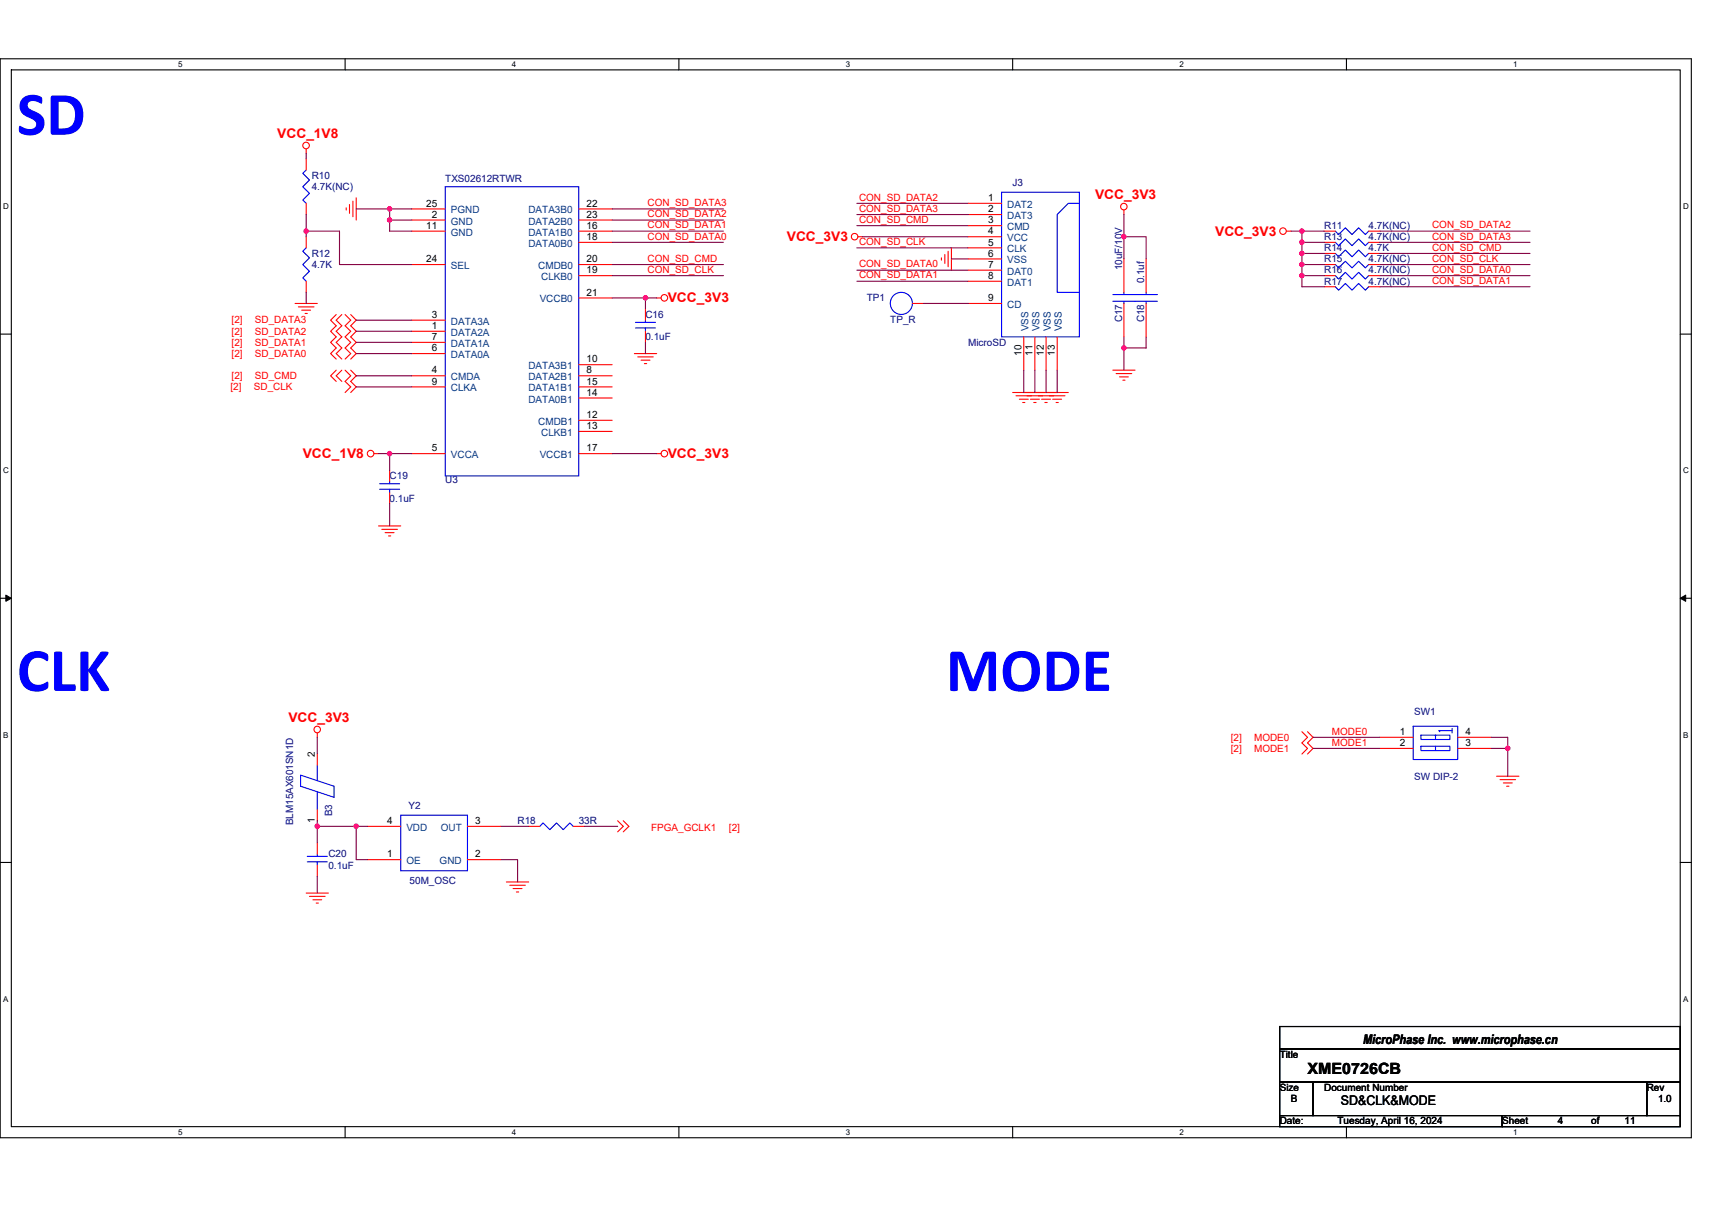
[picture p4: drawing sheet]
<svg xmlns="http://www.w3.org/2000/svg" width="297mm" height="210mm" viewBox="0 0 297 210" stroke-linecap="round" stroke-linejoin="round" font-family="sans-serif">
<path d="M0 10.2h293.5v187.2h-293.5zM2 12.1h289.5v183.4h-289.5z" fill="none" stroke="#000" stroke-width=".19"/>
<g fill="#fff">
<path d="M30.9 10.4h.8v1.6h-.8z"/>
<path d="M30.9 195.7h.8v1.6h-.8z"/>
</g>
<path d="M59.9 10.2v1.9M59.9 195.5v1.9" fill="none" stroke="#000" stroke-width=".19"/>
<g fill="#fff">
<path d="M88.8 10.4h.8v1.6h-.8z"/>
<path d="M88.8 195.7h.8v1.6h-.8z"/>
</g>
<path d="M117.8 10.2v1.9M117.8 195.5v1.9" fill="none" stroke="#000" stroke-width=".19"/>
<g fill="#fff">
<path d="M146.7 10.4h.8v1.6h-.8z"/>
<path d="M146.7 195.7h.8v1.6h-.8z"/>
</g>
<path d="M175.7 10.2v1.9M175.7 195.5v1.9" fill="none" stroke="#000" stroke-width=".19"/>
<g fill="#fff">
<path d="M204.7 10.4h.7v1.6h-.7z"/>
<path d="M204.7 195.7h.7v1.6h-.7z"/>
</g>
<path d="M233.6 10.2v1.9M233.6 195.5v1.9" fill="none" stroke="#000" stroke-width=".19"/>
<g fill="#fff">
<path d="M262.6 10.4h.7v1.6h-.7z"/>
<path d="M262.6 195.7h.7v1.6h-.7z"/>
<path d="M.5 35.1h1v1.5h-1z"/>
<path d="M292 35.1h1v1.5h-1z"/>
<path d="M.5 80.9h1v1.5h-1z"/>
<path d="M292 80.9h1v1.5h-1z"/>
</g>
<path d="M0 58h2M291.5 58h2" fill="none" stroke="#000" stroke-width=".19"/>
<g fill="#fff">
<path d="M.5 126.7h.9v1.6h-.9z"/>
<path d="M292 126.7h.9v1.6h-.9z"/>
</g>
<path d="M0 103.8h2M291.5 103.8h2" fill="none" stroke="#000" stroke-width=".19"/>
<path d="M1 103.3l1 .5-1 .6zM291.5 103.8l1-.5v1.1z" fill="#000" stroke="#000" stroke-width=".17"/>
<g fill="#fff">
<path d="M.5 172.6h.9v1.5h-.9z"/>
<path d="M292 172.6h.9v1.5h-.9z"/>
</g>
<path d="M0 149.7h2M291.5 149.7h2M222 178.1h69.5v3.9h-69.5zM222 182h69.5v5.8h-69.5zM222 187.8h5.8v5.8h-5.8zM222 193.6h38.6v1.9h-38.6zM227.8 187.8h57.9v5.8h-57.9zM260.6 193.6h30.9v1.9h-30.9zM285.7 187.8h5.8v5.8h-5.8z" fill="none" stroke="#000" stroke-width=".19"/>
<g fill="none" stroke="#f00" stroke-width=".19">
<path d="M53.1 25.8v.8M53.1 35.3v1.9M53.1 27.6v1.9M60.1 36.1v.3M60.6 35.5v1.5M61.2 34.9v2.7M61.8 34.3v3.9M71.5 38.2h5.8M71.5 36.3h5.8M100.4 36.3h5.8M100.4 38.2h5.8M168 35.3h5.8"/>
<path d="M168 37.2h5.8M168 39.2h5.8M195 36.4v.8M51.2 52.7h3.9M51.8 53.3h2.7M52.3 53.8h1.6M52.9 54.4h.4M53.1 48.8v1.9M53.1 41.1v1.9M58.3 54.6l-.9 1 .9 .9-.9 1 .9 1-.9 .9 .9 1-.9 1 .9 .9M59.3 54.6l-1 1 1 .9-1 1 1 1-1 .9 1 1-1 1 1 .9M59.9 54.6l1 1-1 .9 1 1-1 1 1 .9-1 1 1 1-1 .9"/>
<path d="M60.9 54.6l.9 1-.9 .9 .9 1-.9 1 .9 .9-.9 1 .9 1-.9 .9M71.5 57.5h5.8M71.5 55.6h5.8M71.5 59.4h5.8M71.5 40.1h5.8M71.5 45.9h5.8M100.4 40.1h5.8M100.4 42.1h5.8M100.4 47.8h5.8M100.4 45.9h5.8M100.4 51.7h5.8M112 53.6v2"/>
<path d="M112 57.5v1.9M113.9 51.7h.8M148.9 41.1h.7M158.3 52.7h1.9M163.3 44.7v.4M163.9 44.2v1.5M164.5 43.6v2.7M165.1 43v3.9M168 41.1h5.8M168 43h5.8M168 44.9h5.8M168 46.9h5.8"/>
<path d="M168 48.8h5.8M168 52.7h5.8M177.6 58.5v5.7M179.6 58.5v5.7M181.5 58.5v5.7M183.4 58.5v5.7M195 52.7v5.8M195 44.9v5.8M198.9 52.7v5.8M198.9 44.9v5.8M223.2 40.1h.8M229.8 40.1h1.9"/>
<path d="M229.8 44h1.9M229.8 42.1h1.9M229.8 45.9h1.9M229.8 47.8h1.9M229.8 49.8h1.9M237.5 40.1h1.9M237.5 44h1.9M237.5 42.1h1.9M237.5 45.9h1.9M237.5 47.8h1.9M237.5 49.8h1.9M58.3 64.2l-.9 1 .9 1"/>
<path d="M59.3 64.2l-1 1 1 1M59.9 64.2l1 1-1 1 1 .9-1 1M60.9 64.2l.9 1-.9 1 .9 .9-.9 1M64.9 78.7h.8M71.5 65.2h5.8M71.5 78.7h5.8M71.5 61.4h5.8M71.5 67.1h5.8M100.4 65.2h5.8M100.4 63.3h5.8M100.4 72.9h5.8M100.4 74.9h5.8"/>
<path d="M100.4 69.1h5.8M100.4 67.1h5.8M100.4 78.7h5.8M110.1 61.4h3.8M110.7 61.9h2.6M111.2 62.5h1.6M111.8 63.1h.4M113.9 78.7h.8M175.7 68.1h7.7M176.3 68.7h2.7M176.9 69.3h1.5M177.4 69.8h.4"/>
<path d="M177.6 68.1h7.8M178.2 68.7h2.7M178.8 69.3h1.5M179.4 69.8h.4M180.1 68.7h2.7M180.7 69.3h1.6M181.3 69.8h.4M182.1 68.7h2.7M182.6 69.3h1.6M183.2 69.8h.4M193.1 64.2h3.8M193.7 64.8h2.7"/>
<path d="M194.2 65.4h1.6M194.8 66h.4M65.7 91.3h3.8M66.2 91.9h2.8M66.8 92.4h1.6M67.4 93h.4M67.6 81.6v1.9M67.6 85.5v1.9M55.1 127.2v.8M55.1 130.9v1.9M225.9 127l1 1-1 .9 1 1-1 1M226.9 127l.9 1-.9 .9 .9 1-.9 1"/>
<path d="M239.4 128h5.8M239.4 129.9h5.8M252.9 128h5.8M252.9 129.9h5.8M259.7 134.7h3.8M260.3 135.3h2.7M260.8 135.9h1.6M261.4 136.4h.4M53.1 155h3.9M53.7 155.6h2.7M54.3 156.1h1.5M54.9 156.7h.3"/>
<path d="M55.1 146.3v1.9M55.1 150.2v1.9M55.1 140.5v1.9M63.7 149.2h5.8M63.7 143.4h5.8M81.1 149.2h5.8M81.1 143.4h5.8M87.9 153.1h3.8M88.5 153.6h2.6M89 154.2h1.6M89.6 154.8h.4M91.7 143.4h2"/>
<path d="M99.5 143.4h1.9M107.2 142.4l.9 1-.9 1M108.1 142.4l1 1-1 1"/>
<circle cx="53.1" cy="25.2" r=".57"/>
<circle cx="195" cy="35.9" r=".57"/>
<circle cx="115.3" cy="51.7" r=".57"/>
<circle cx="148.3" cy="41.1" r=".57"/>
<circle cx="222.6" cy="40.1" r=".57"/>
<circle cx="64.3" cy="78.7" r=".57"/>
<circle cx="115.3" cy="78.7" r=".57"/>
<circle cx="55" cy="126.6" r=".57"/>
</g>
<g fill="none" stroke="#00f" stroke-width=".19">
<path d="M53.1 29.5l-.6 .6 1.2 1.1-1.2 1.2 1.2 1.1-1.2 1.2 .6 .6M77.3 32.4h23.1v50.2h-23.1zM173.8 33.4h13.5v25.1h-13.5zM187.3 35.3h-1.9l-2 1.9v13.5h3.9M53.1 43l-.6 .6 1.2 1.1-1.2 1.2 1.2 1.2-1.2 1.1 .6 .6M110.3 56.9h3.4M110.3 55.9h3.4M112 55.6v.3M112 56.9v.6M193.1 52.3h7.7M193.1 51.1h7.7M195 52.3v.4"/>
<path d="M195 50.7v.4M198.9 52.3v.4M198.9 50.7v.4M231.7 40.1l.6 .6 1.1-1.2 1.2 1.2 1.1-1.2 1.2 1.2 .6-.6M231.7 44l.6 .6 1.1-1.2 1.2 1.2 1.1-1.2 1.2 1.2 .6-.6M231.7 42.1l.6 .5 1.1-1.1 1.2 1.1 1.1-1.1 1.2 1.1 .6-.5M231.7 45.9l.6 .6 1.1-1.2 1.2 1.2 1.1-1.2 1.2 1.2 .6-.6M231.7 47.8l.6 .6 1.1-1.1 1.2 1.1 1.1-1.1 1.2 1.1 .6-.6M231.7 49.8l.6 .6 1.1-1.2 1.2 1.2 1.1-1.2 1.2 1.2 .6-.6M65.9 84.9h3.4M65.9 83.9h3.4M67.6 83.5v.4"/>
<path d="M67.6 84.9v.6M52.2 134.5l5.8 1.9v2l-5.8-2zM55.1 137.4v3.1M55.1 132.8v2.7M245.2 126h7.7v5.8h-7.7zM246.5 127.6h5.1v.7h-5.1zM246.5 129.5h5.1v.8h-5.1zM249.1 127.6v.7M249.1 129.5v.8M251.9 126.8h-2.3l.2 .2M251.9 126.4v.8M53.3 149.6h3.5"/>
<path d="M53.3 148.6h3.5M55.1 148.2v.4M55.1 149.6v.6M69.5 141.5h11.6v9.6h-11.6zM93.7 143.4l.5-.6 1.2 1.2 1.2-1.2 1.1 1.2 1.2-1.2 .6 .6"/>
<circle cx="156.4" cy="52.6" r="1.92"/>
</g>
<g fill="none" stroke="#800040" stroke-width=".19">
<path d="M53.1 26.6v1M53.1 37.2v2.9M61.8 36.3h5.8v1.9M67.6 38.2h3.9M67.6 38.2v1.9h3.9M67.6 36.3h3.9M106.2 36.3h19.3M106.2 38.2h19.3M148.7 39.2h19.3M148.7 37.2h19.3M148.7 35.3h19.3M195 37.2v7.7"/>
<path d="M53.1 40.1h5.8v5.8h12.6M53.1 40.1v1M53.1 50.7v2M61.8 55.6h9.7M61.8 57.5h9.7M61.8 59.4h9.7M106.2 45.9h19.3M106.2 47.8h19.3M106.2 42.1h19.3M106.2 40.1h19.3M106.2 51.7h5.8M112 51.7h1.9"/>
<path d="M112 59.4v2M112 51.7v1.9M148.7 48.8h19.3M148.7 46.9h19.3M148.7 43h19.3M149.6 41.1h18.4M160.2 52.7h7.8M165.1 44.9h2.9M195 41.1h3.9v3.8M195 58.5v1.9M198.9 58.5v1.9h-3.9M224 40.1h1.9v2"/>
<path d="M225.9 42.1v1.9M225.9 47.8v2h3.9M225.9 45.9v1.9M225.9 47.8h3.9M225.9 40.1h3.9M225.9 45.9h3.9M225.9 44h3.9M225.9 42.1h3.9M225.9 44v1.9M239.4 45.9h26.1M239.4 40.1h26.1M239.4 42.1h26.1"/>
<path d="M239.4 49.8h26.1M239.4 44h26.1M239.4 47.8h26.1M61.8 61.4h9.7M61.8 65.2h9.7M61.8 67.1h9.7M65.7 78.7h1.9M67.6 78.7h3.9M67.6 78.7v2.9M106.2 78.7h7.7M177.6 64.2v3.9M179.6 64.2v3.9"/>
<path d="M181.5 64.2v3.9M183.4 64.2v3.9M195 60.4v3.8M67.6 87.4v3.9M55.1 128v2.9M227.8 129.9h11.6M227.8 128h11.6M258.7 129.9h2.9v4.8M258.7 128h2.9v1.9M55.1 152.1v2.9M55.1 142.4v1M55.1 143.4h6.7"/>
<path d="M55.1 143.4v2.9M61.8 143.4v5.8h1.9M61.8 143.4h1.9M86.9 149.2h2.9v3.9M86.9 143.4h4.8M101.4 143.4h5.8"/>
</g>
<g fill="#f0f" stroke="#f0f" stroke-width=".19">
<circle cx="53.1" cy="40.1" r=".38"/>
<circle cx="195" cy="60.4" r=".38"/>
<circle cx="195" cy="41.1" r=".38"/>
<circle cx="225.9" cy="44" r=".38"/>
<circle cx="225.9" cy="42" r=".38"/>
<circle cx="225.9" cy="40.1" r=".38"/>
<circle cx="225.9" cy="47.8" r=".38"/>
<circle cx="225.9" cy="45.9" r=".38"/>
<circle cx="112" cy="51.7" r=".38"/>
<circle cx="67.6" cy="36.2" r=".38"/>
<circle cx="67.6" cy="38.2" r=".38"/>
<circle cx="67.6" cy="78.7" r=".38"/>
<circle cx="55" cy="143.4" r=".38"/>
<circle cx="61.8" cy="143.4" r=".38"/>
<circle cx="261.6" cy="129.9" r=".38"/>
</g>
<g font-size="10.8" fill="#00f">
<text x="2.9" y="23.4">SD</text>
<text x="2.9" y="119.9">CLK</text>
<text x="164.1" y="119.9">MODE</text>
</g>
<text font-size="2.7" x="226.9" y="186.4">XME0726CB</text>
<g font-size="2.3" fill="#f00">
<text x="48.1" y="23.9">VCC_1V8</text>
<text x="190" y="34.5">VCC_3V3</text>
<text x="136.5" y="41.9">VCC_3V3</text>
<text x="210.8" y="40.9">VCC_3V3</text>
<text x="115.9" y="52.5">VCC_3V3</text>
<text x="52.5" y="79.5">VCC_1V8</text>
<text x="115.9" y="79.5">VCC_3V3</text>
<text x="50" y="125.3">VCC_3V3</text>
</g>
<g font-size="2.3">
<text x="236.5" y="181.1">MicroPhase Inc. www.microphase.cn</text>
<text x="232.6" y="191.8">SD&amp;CLK&amp;MODE</text>
</g>
<g font-size="1.7" fill="#000080">
<text x="54.1" y="31.1">R10</text>
<text x="54.1" y="33">4.7K(NC)</text>
<text x="77.3" y="31.6">TXS02612RTWR</text>
<text x="175.7" y="32.2">J3</text>
<text x="229.8" y="39.7">R11</text>
<text x="229.8" y="41.7">R13</text>
<text x="237.5" y="39.7">4.7K(NC)</text>
<text x="237.5" y="41.7">4.7K(NC)</text>
<text x="54.1" y="44.6">R12</text>
<text x="54.1" y="46.5">4.7K</text>
<text x="194.7" y="46.9" transform="rotate(-90 194.7 46.9)">10uF/10V</text>
<text x="229.8" y="43.6">R14</text>
<text x="229.8" y="45.5">R15</text>
<text x="229.8" y="47.5">R16</text>
<text x="237.5" y="43.6">4.7K</text>
<text x="237.5" y="45.5">4.7K(NC)</text>
<text x="237.5" y="47.5">4.7K(NC)</text>
<text x="150.4" y="52.3">TP1</text>
<text x="198.5" y="49.2" transform="rotate(-90 198.5 49.2)">0.1uf</text>
<text x="229.8" y="49.4">R17</text>
<text x="237.5" y="49.4">4.7K(NC)</text>
<text x="112" y="55.2">C16</text>
<text x="112" y="59">0.1uF</text>
<text x="154.5" y="56.1">TP_R</text>
<text x="194.7" y="55.9" transform="rotate(-90 194.7 55.9)">C17</text>
<text x="198.5" y="55.9" transform="rotate(-90 198.5 55.9)">C18</text>
<text x="168" y="60">MicroSD</text>
<text x="67.6" y="83.2">C19</text>
<text x="77.3" y="83.8">U3</text>
<text x="67.6" y="87">0.1uF</text>
<text x="245.4" y="124.1">SW1</text>
<text x="245.4" y="135.3">SW DIP-2</text>
<text x="50.9" y="143.2" transform="rotate(-90 50.9 143.2)">BLM15AX601SN1D</text>
<text x="57.6" y="141.7" transform="rotate(-90 57.6 141.7)">B3</text>
<text x="70.9" y="140.3">Y2</text>
<text x="89.8" y="143">R18</text>
<text x="100.4" y="143">33R</text>
<text x="57" y="148.8">C20</text>
<text x="57" y="150.7">0.1uF</text>
<text x="71.1" y="153.4">50M_OSC</text>
</g>
<g font-size="1.7">
<text x="74" y="35.9">25</text>
<text x="101.8" y="35.9">22</text>
<text x="171.4" y="34.9">1</text>
<text x="74" y="39.7">11</text>
<text x="74.9" y="37.8">2</text>
<text x="101.8" y="39.7">16</text>
<text x="101.8" y="41.7">18</text>
<text x="101.8" y="37.8">23</text>
<text x="171.4" y="36.8">2</text>
<text x="171.4" y="38.8">3</text>
<text x="171.4" y="40.7">4</text>
<text x="74" y="45.5">24</text>
<text x="101.8" y="45.5">20</text>
<text x="101.8" y="47.4">19</text>
<text x="171.4" y="42.6">5</text>
<text x="171.4" y="44.5">6</text>
<text x="171.4" y="46.5">7</text>
<text x="101.8" y="51.3">21</text>
<text x="171.4" y="48.4">8</text>
<text x="171.4" y="52.3">9</text>
<text x="74.9" y="57.1">1</text>
<text x="74.9" y="55.2">3</text>
<text x="74.9" y="59">7</text>
<text x="74.9" y="64.8">4</text>
<text x="74.9" y="61">6</text>
<text x="101.8" y="64.8">8</text>
<text x="101.8" y="62.9">10</text>
<text x="177.2" y="61.7" transform="rotate(-90 177.2 61.7)">10</text>
<text x="179.2" y="61.7" transform="rotate(-90 179.2 61.7)">11</text>
<text x="181.1" y="61.7" transform="rotate(-90 181.1 61.7)">12</text>
<text x="183" y="61.7" transform="rotate(-90 183 61.7)">13</text>
<text x="74.9" y="66.7">9</text>
<text x="101.8" y="68.7">14</text>
<text x="101.8" y="66.7">15</text>
<text x="101.8" y="72.5">12</text>
<text x="101.8" y="74.5">13</text>
<text x="74.9" y="78.3">5</text>
<text x="101.8" y="78.3">17</text>
<text x="54.6" y="131.4" transform="rotate(-90 54.6 131.4)">2</text>
<text x="242.9" y="127.6">1</text>
<text x="242.9" y="129.5">2</text>
<text x="254.3" y="127.6">4</text>
<text x="254.3" y="129.5">3</text>
<text x="54.6" y="142.8" transform="rotate(-90 54.6 142.8)">1</text>
<text x="67.2" y="143">4</text>
<text x="82.5" y="143">3</text>
<text x="67.2" y="148.8">1</text>
<text x="82.5" y="148.8">2</text>
<text x="222" y="183.6">Title</text>
<text x="222" y="189.3">Size</text>
<text x="224" y="191.3">B</text>
<text x="229.8" y="189.3">Document Number</text>
<text x="285.7" y="189.3">Rev</text>
<text x="287.7" y="191.3">1.0</text>
<text x="222" y="195.1">Date:</text>
<text x="232.1" y="195.1">Tuesday, April 16, 2024</text>
<text x="260.6" y="195.1">Sheet</text>
<text x="270.3" y="195.1">4</text>
<text x="276.1" y="195.1">of</text>
<text x="281.9" y="195.1">11</text>
</g>
<g font-size="1.7" fill="#f00">
<text x="112.4" y="35.8">CON_SD_DATA3</text>
<text x="149.1" y="34.8">CON_SD_DATA2</text>
<text x="112.4" y="37.7">CON_SD_DATA2</text>
<text x="112.4" y="41.6">CON_SD_DATA0</text>
<text x="112.4" y="39.6">CON_SD_DATA1</text>
<text x="149.1" y="38.7">CON_SD_CMD</text>
<text x="149.1" y="36.7">CON_SD_DATA3</text>
<text x="248.5" y="39.6">CON_SD_DATA2</text>
<text x="248.5" y="41.6">CON_SD_DATA3</text>
<text x="112.4" y="45.4">CON_SD_CMD</text>
<text x="112.4" y="47.3">CON_SD_CLK</text>
<text x="149.1" y="46.4">CON_SD_DATA0</text>
<text x="149.1" y="42.5">CON_SD_CLK</text>
<text x="248.5" y="47.3">CON_SD_DATA0</text>
<text x="248.5" y="45.4">CON_SD_CLK</text>
<text x="248.5" y="43.5">CON_SD_CMD</text>
<text x="149.1" y="48.3">CON_SD_DATA1</text>
<text x="248.5" y="49.3">CON_SD_DATA1</text>
<text x="40.2" y="58.1">[2]</text>
<text x="40.2" y="56.1">[2]</text>
<text x="44.2" y="58.1">SD_DATA2</text>
<text x="44.2" y="56.1">SD_DATA3</text>
<text x="40.2" y="60">[2]</text>
<text x="40.2" y="61.9">[2]</text>
<text x="40.2" y="65.8">[2]</text>
<text x="44.2" y="60">SD_DATA1</text>
<text x="44.2" y="61.9">SD_DATA0</text>
<text x="44.2" y="65.8">SD_CMD</text>
<text x="40" y="67.7">[2]</text>
<text x="44" y="67.7">SD_CLK</text>
<text x="213.5" y="128.5">[2]</text>
<text x="213.5" y="130.5">[2]</text>
<text x="217.6" y="128.5">MODE0</text>
<text x="217.6" y="130.5">MODE1</text>
<text x="231.1" y="129.5">MODE1</text>
<text x="231.1" y="127.6">MODE0</text>
<text x="113" y="144.2">FPGA_GCLK1</text>
<text x="126.5" y="144.2">[2]</text>
</g>
<g font-size="1.7" fill="#004080">
<text x="78.2" y="39">GND</text>
<text x="78.2" y="40.9">GND</text>
<text x="78.2" y="37">PGND</text>
<text x="91.7" y="40.9">DATA1B0</text>
<text x="91.7" y="37">DATA3B0</text>
<text x="91.7" y="39">DATA2B0</text>
<text x="174.7" y="36.1">DAT2</text>
<text x="174.7" y="38">DAT3</text>
<text x="174.7" y="39.9">CMD</text>
<text x="174.7" y="41.9">VCC</text>
<text x="78.2" y="46.7">SEL</text>
<text x="91.7" y="42.8">DATA0B0</text>
<text x="93.4" y="46.7">CMDB0</text>
<text x="174.7" y="43.8">CLK</text>
<text x="174.7" y="45.7">VSS</text>
<text x="174.7" y="47.7">DAT0</text>
<text x="93.6" y="52.5">VCCB0</text>
<text x="93.9" y="48.6">CLKB0</text>
<text x="174.7" y="49.6">DAT1</text>
<text x="174.7" y="53.4">CD</text>
<text x="78.2" y="58.3">DATA2A</text>
<text x="78.2" y="56.3">DATA3A</text>
<text x="178.4" y="57.5" transform="rotate(-90 178.4 57.5)">VSS</text>
<text x="180.4" y="57.5" transform="rotate(-90 180.4 57.5)">VSS</text>
<text x="182.3" y="57.5" transform="rotate(-90 182.3 57.5)">VSS</text>
<text x="184.2" y="57.5" transform="rotate(-90 184.2 57.5)">VSS</text>
<text x="78.2" y="66">CMDA</text>
<text x="78.2" y="62.1">DATA0A</text>
<text x="78.2" y="60.2">DATA1A</text>
<text x="91.7" y="66">DATA2B1</text>
<text x="91.7" y="64.1">DATA3B1</text>
<text x="78.2" y="67.9">CLKA</text>
<text x="91.7" y="69.8">DATA0B1</text>
<text x="91.7" y="67.9">DATA1B1</text>
<text x="93.4" y="73.7">CMDB1</text>
<text x="93.9" y="75.6">CLKB1</text>
<text x="78.2" y="79.5">VCCA</text>
<text x="93.6" y="79.5">VCCB1</text>
<text x="70.5" y="150">OE</text>
<text x="70.5" y="144.2">VDD</text>
<text x="76.3" y="150">GND</text>
<text x="76.5" y="144.2">OUT</text>
</g>
<g font-size="1.4">
<text x="30.9" y="11.7">5</text>
<text x="88.8" y="11.7">4</text>
<text x="146.7" y="11.7">3</text>
<text x="204.7" y="11.7">2</text>
<text x="262.6" y="11.7">1</text>
<text x=".5" y="36.3">D</text>
<text x="292" y="36.3">D</text>
<text x=".5" y="82.1">C</text>
<text x="292" y="82.1">C</text>
<text x=".5" y="128">B</text>
<text x="292" y="128">B</text>
<text x=".5" y="173.8">A</text>
<text x="292" y="173.8">A</text>
<text x="30.9" y="197">5</text>
<text x="88.8" y="197">4</text>
<text x="146.7" y="197">3</text>
<text x="204.7" y="197">2</text>
<text x="262.6" y="197">1</text>
</g>
</svg>
